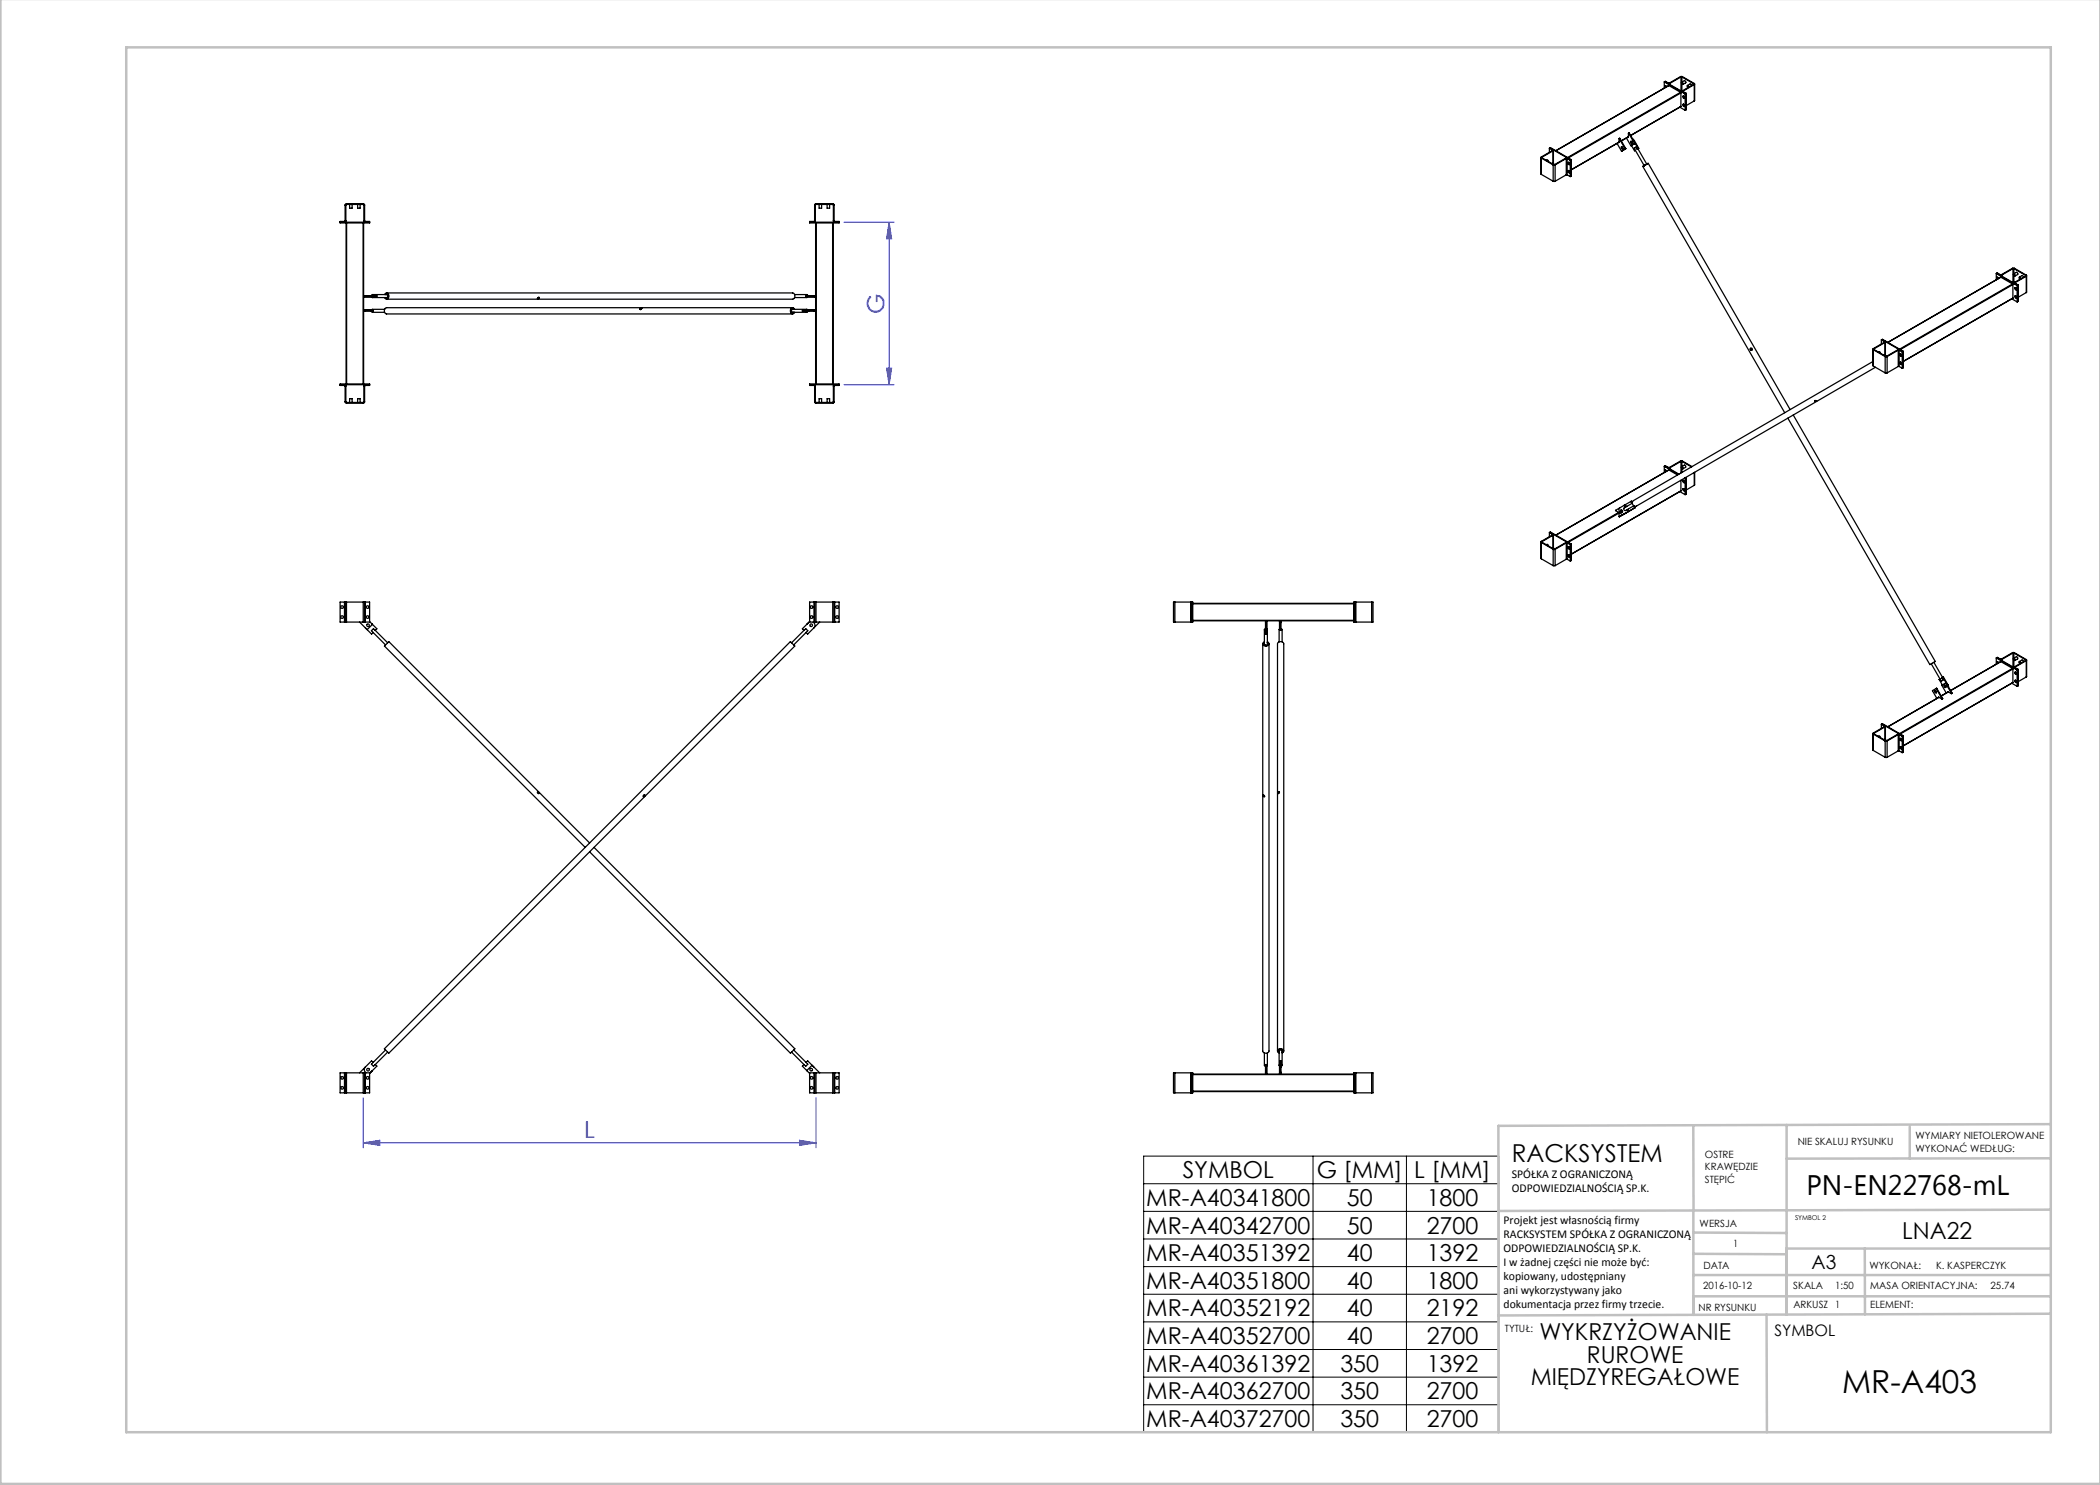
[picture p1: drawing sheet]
<svg xmlns="http://www.w3.org/2000/svg" width="420mm" height="297mm" viewBox="0 0 420 297" stroke-linecap="round" stroke-linejoin="round" font-family="sans-serif">
<path d="M168.8 44.4h10M177.8 44.4l.5 3.3h-1zM177.8 44.4v32.5M168.8 76.9h10M177.3 73.6h1l-.5 3.3zM72.6 219.6v10M163.2 219.6v10M72.6 228.6l3.3-.5v1zM72.6 228.6h90.6M159.9 228.1l3.3 .5-3.3 .5z" fill="none" stroke="#00f" stroke-width=".2"/>
<path d="M228.7 231.2h71v55.3h-71zM228.7 236.7h71M262.6 231.2v55.3M281.3 231.2v55.3M228.7 242.3h71M228.7 247.8h71M228.7 253.3h71M228.7 258.9h71M228.7 264.4h71M228.7 269.9h71M228.7 275.4h71M228.7 281h71" fill="none" stroke="#000" stroke-width=".2"/>
<g fill="none" stroke="#c0c0c0" stroke-width=".5">
<path d="M.1 -.1v296.9h419.9M25.2 9.5h385v276.9h-385zM338.7 225.2v16.9M357.3 225v37.9M382 225.4v6.3M410.1 224.8l-110.4 .4v61.2M410.1 231.7h-52.8M338.7 259.3h71.5M338.7 255h71.5M338.7 250.8l18.6 .1M338.7 246.5l18.6 .1M338.7 242.1v20.9"/>
<path d="M373 249.7v13.2M410.1 241.9l-110.4 .3M410.2 249.7h-52.9v13.2M353.3 262.9l.1 23.5M410.2 262.7l-110.5 .4"/>
</g>
<g fill="#00f">
<path d="M72.6 228.6l3.3-.5v1zM159.9 228.1l3.3 .5-3.3 .5z"/>
<path d="M177.3 73.6h1l-.5 3.3zM177.8 44.4l.5 3.3h-1z"/>
</g>
<g fill="none" stroke="#000" stroke-width=".25">
<path d="M332.9 16.4v1.2M332.9 16.4l4.1 2.4M333 16.3l4.1 2.4M333 16.3l.7 .3M333 16.3l-.1 .1M333.1 17.1l.1 .3M333.2 17.2l.1 .2M333.3 17.4a.2 .2 0 0 0-.1-.3 .2 .2 0 0 0-.3 .2 .2 .2 0 0 0 .2 .2M333.7 16.6l-.1 .1h.4M333.7 16.6h.2M333.7 17.1h.1M333.8 17.1l-22.6 13"/>
<path d="M333.8 17.1l2.3 1.4M333.9 16.6l.1 .1M334 16.7v.2M336.1 15.3h.4M336.1 15.3l-2.2 1.3M336.1 15.3l.1 .1M336.1 18.5l.1 .1M336.1 18.5l-22.6 13M336.2 18.6v2.7M336.2 18.6l-22.5 13M336.2 15.4h.2M336.2 15.4l-2.2 1.3"/>
<path d="M336.2 15.4v2.8M336.3 16.5a.21 .21 0 0 1 .3 .1 .21 .21 0 0 1-.2 .2zM336.3 16.4l.6-.3 .2 .2v.3l-.5 .3M336.4 15.4l2.3 1.4M336.4 15.4v1M336.4 16.8v1.5M336.4 18.3h.1M336.5 15.3l2.4 1.4M336.5 15.3l-.1 .1M336.5 18.1v.2h.1M336.5 18.1l.1 .1M336.6 19.2a.22 .22 0 0 1 .3 .2 .22 .22 0 0 1-.2 .3z"/>
<path d="M336.6 18.2v.1M336.6 18.3l.6 .4M336.7 19.2l.2 .4M336.8 19.2l.1 .3M337 18.8v3.3M337.1 18.7v3.3M337.1 18.7l-.1 .1M337.2 18.7h-.1M337.2 18.7v3.2l-.2 .2M337.5 17.1l.6-.3 .2 .3M337.8 17.4a.22 .22 0 0 0-.2-.3 .22 .22 0 0 0-.3 .2 .22 .22 0 0 0 .3 .2M338.7 16.8v.1"/>
<path d="M338.7 16.9l-2.2 1.2M338.7 16.9h.2M338.9 16.7v.2M338.9 16.9l-2.3 1.3M338.9 16.9v3.3M338.9 16.7l-.2 .1M338.9 16.8v3.4M308.2 31.5l.1 3.4M308.3 31.4v.2M308.3 31.4l.1 .1M308.3 34.9l2.3 1.3M308.3 31.6v3.3"/>
<path d="M308.3 31.6l2.3 1.4M308.4 31.5v.1M308.4 31.6h-.1M308.4 31.6l2.3 1.3M309.3 32.1l.2-.1 .2 .3M309.9 29.6l.6 .4M309.9 29.6v.9M310 29.6l4.2 2.4M310 29.6h-.1M310 29.6l.1-.1 4.2 2.4M310.4 32.7h.3l.1 .2M310.5 30h.2l-.1 .2"/>
<path d="M310.5 30v.1M310.5 30.1l.1 .1M310.5 30.1l-2.2 1.3M310.6 30.2l-2.2 1.3M310.6 30.2v2.4M310.6 33h.4M310.6 36.2h.4M310.6 33v3.2M310.7 30.1v2.6M310.7 32.9h.2M310.7 32.9l-.1 .1M310.9 32.9l.1 .1"/>
<path d="M311 33v3.2M313.1 31.6h.4l-.1 .1M313.1 31.6l-2.2 1.3M313.1 31.6l.2 .1M313.3 31.7h.1M313.3 35h.1M313.3 35l-2.3 1.2M313.3 31.7l-2.3 1.3M313.3 31.7v3.3M313.4 31.7l.6 .4M313.4 35l.6 .3M313.4 31.7v3.3"/>
<path d="M313.6 34.1a.22 .22 0 0 1 .3 .2 .22 .22 0 0 1-.1 .3zM313.6 32.5a.22 .22 0 0 1 .3 .1 .22 .22 0 0 1-.1 .3zM313.7 32.5l.2 .4M313.7 34.1l.2 .4M313.8 32.5l.1 .3M313.8 34.1l.1 .3M313.9 34.2h-.1M314 32.1v3.2M314.2 32l-.2 .1M314.2 32v3.3M314.2 35.3h-.2M314.3 31.9v3.3l-.1 .1"/>
<path d="M314.3 31.9l-.1 .1M323.4 28.7l.9 1.5M323.8 28.4l-9.5 5.6M323.9 27.7l-.1 .8M323.9 27.7l1.1 2.1M324 27.7h-.2M324 27.7h-.1M324 27.7l1.1 2M324.4 29.3l.2 .5M325 29.8l-.7 .4M325.1 29.7l-.8 .5M325.1 29.7l-.1 .1"/>
<path d="M325.3 27.6l.9 1.5 .7-.4M325.7 26.7h.1M325.7 27.3l-1.4 .9M325.7 26.7l-.1 .7M325.7 26.7l1.2 2M325.8 26.6h-.1M325.8 26.6l1.9 3.1M325.8 26.6l-.1 .1M326.1 27.1l10.1-5.8zM326.2 28.3l.3 .4M326.3 28.3l.2 .3M326.5 27.8l.4 .4"/>
<path d="M326.8 29.6l2 3.5M326.8 29.6l.4-.2zM326.9 28.2l.9 1.5-.4 .2-.2-.5M326.9 28.2h-.1M326.9 28.7l.1-.1-.7 .5 .6 1.1 .2-.1M327.6 29.8l1.8 3M328.6 33.3l28.3 49.2M328.7 33.2h.1M328.8 33.1l-.1 .1M329 33l-.4 .3 .2-.2M329 33l-.4 .2 .2-.1M329.4 32.8l.2-.1-.6 .3"/>
<path d="M329.4 32.8l-.4 .2M329.5 32.7l-.8 .5M329.5 32.7l-.1 .1M329.5 32.7h.1M329.6 32.7l28.4 49.2M336 21.4l1 .7M336.6 20.9a.22 .22 0 0 1 .3 .1 .22 .22 0 0 1-.2 .3zM336.7 20.8l.2 .5M336.8 20.9l.1 .2M338.9 20.2l-1.7 .9M68 44.4h5.9M68.9 44.3h-.9v.3h5.9v-.3h-.9"/>
<path d="M69 44.2l-.1 .1M69 41v3.2M69 41h.2M69 44.2h.2M69.2 44.2l-.2 .2-.1-.1M69.2 41v3.2M69.2 44.6v32.2M69.3 40.7l-.3 .3M69.3 40.9l-.1 .1M69.3 40.7v.2M69.3 40.9h3.3M69.3 40.7h3.3"/>
<path d="M69.3 44.6v32.2M69.9 40.9v.7h.5v-.7M71.5 40.9v.7h.5v-.7M72.6 44.6v32.2M72.6 40.9l.2 .1M72.6 40.7l.3 .3M72.6 40.7v.2M72.7 59.4h.1M72.7 59.3h.1M72.7 44.6v32.2M72.8 44.2l.1 .2 .1-.1M72.8 41h.1"/>
<path d="M72.8 44.2h.1M72.8 41v3.2M72.8 59.3v.1M72.8 59.4h1.7M72.9 44.2l.1 .1M72.9 41v3.2M73.1 59.1h1M73.1 59.1h-.2v.2M73.1 59.1v.2M74.1 59.1h1.3v.2h-2.6M74.1 59.1v.2M74.3 59.1a.2 .2 0 0 1 .2-.2 .2 .2 0 0 1 .2 .2"/>
<path d="M74.5 59.3v.1M74.5 59.4h.1M74.5 58.9h2.9l.2 .2-.2 .4M74.5 59.5h2.8M74.7 59.3l-.2 .2-.2-.1M76.9 58.9a.47 .47 0 0 1 .7-.2 .47 .47 0 0 1 .2 .7l-.4 .4h-.3l-.2-.3M77 58.9a.41 .41 0 0 1 .6-.1 .41 .41 0 0 1 .1 .6l-.1 .2M77 59.5l.3 .2 .3-.1M77.1 58.8h.1zM77.1 59.5h.1M77.1 59.5l.3 .1M77.1 59.5l.2 .2"/>
<path d="M77.2 58.8l.4 .1M77.3 59.7h.2M77.3 58.6h81.2a.66 .66 0 0 1 .5 .6 .66 .66 0 0 1-.5 .6h-81.2M77.4 58.7l-.2 .1M77.4 59.6l-.1 .1M77.5 58.7l.1 .2M77.6 58.9l.1 .4M77.6 58.9l.1 .1M77.6 59.6h-.2M77.7 59.3l-.1 .2M77.7 59.3l-.3 .3M77.7 59.1v.2"/>
<path d="M107.6 59.5h.2M107.8 59.5l-.3 .2M158.9 58.9h2.5l.1 .2v.2M161.4 59.3h.1M161.4 59.3v.1M161.4 59.4h.1M161.4 59.4h1.6M161.5 59.4l-2.6 .1M161.9 44.4h5.9M162.8 59.1h-1.6v.2h1.8M162.8 59.1h.2v.2M162.8 59.1v.2"/>
<path d="M162.8 44.3h-.9v.3h5.9v-.3h-.9M162.9 44.2l-.1 .1M162.9 41v3.2M162.9 41h.2M162.9 44.2h.2M163 59.3h.1M163 59.4h.1M163 59.3v.1M163.1 44.2l-.2 .2-.1-.1M163.1 41v3.2M163.1 44.6v32.2M163.2 40.9l-.1 .1"/>
<path d="M163.2 40.7l-.3 .3M163.2 40.7v.2M163.2 40.9h3.3M163.2 40.7h3.3M163.2 44.6v32.2M163.8 40.9v.7h.5v-.7M165.4 40.9v.7h.5v-.7M166.5 44.6v32.2M166.5 40.9l.2 .1M166.5 40.7l.3 .3M166.5 40.7v.2M166.6 44.6v32.2"/>
<path d="M166.7 44.2l.1 .2 .1-.1M166.7 41h.1M166.7 44.2h.1M166.7 41v3.2M166.8 44.2l.1 .1M166.8 41v3.2M399.3 54.7l4.1 2.4M399.3 54.7v1.2M399.4 54.6l.7 .3M399.4 54.6l4.1 2.5M399.4 54.6l-.1 .1M399.5 55.5l.1 .3"/>
<path d="M399.6 55.5l.1 .2M399.7 55.7a.2 .2 0 0 0-.1-.3 .2 .2 0 0 0-.3 .2 .2 .2 0 0 0 .2 .2M400.1 54.9l-.1 .1h.4M400.1 54.9h.2M400.2 55.4l-22.6 13.1M400.2 55.4l2.3 1.4M400.3 54.9l.1 .1M400.4 55v.2M402.4 59.8l1 .6M402.5 53.7h.4M402.5 53.7h.1M402.5 53.7l-2.2 1.2"/>
<path d="M402.5 56.8l.1 .1M402.5 56.8l-22.6 13M402.6 59.6l-21.9 12.7M402.6 56.9v2.7M402.6 56.9l-22.5 13M402.6 53.7h.2M402.6 53.7l-2.2 1.3M402.6 53.7v2.8M402.7 54.8a.21 .21 0 0 1 .3 .1 .21 .21 0 0 1-.2 .3zM402.7 54.8l.6-.3 .2 .1v.3l-.5 .3M402.8 53.7l2.3 1.4M402.8 53.7v1.1"/>
<path d="M402.8 55.1v1.5M402.8 56.6v.1M402.9 53.7l2.3 1.3M402.9 53.7h-.1M402.9 56.5v.1h.1M402.9 56.5h.1M403 57.6a.22 .22 0 0 1 .3 .1 .22 .22 0 0 1-.2 .3zM403 59.2a.22 .22 0 0 1 .3 .1 .22 .22 0 0 1-.2 .3zM403 56.5v.1M403 56.6l.6 .4M403.1 59.2l.2 .4M403.1 57.5l.2 .4"/>
<path d="M403.2 57.6l.1 .2M403.2 59.2l.1 .3M403.4 57.1v3.3M403.5 57.1v3.2M403.5 57.1h-.1M403.6 57v3.3l-.2 .1M403.6 57l-.1 .1M403.9 55.4l.6-.3 .2 .3M404.2 55.8v-.1a.22 .22 0 0 0-.2-.3 .22 .22 0 0 0-.3 .2 .22 .22 0 0 0 .3 .2v.1M405.1 55.1v.1M405.1 55.2l-2.2 1.3M405.1 55.2l.1 .1"/>
<path d="M405.2 55v.3M405.2 58.5l-1.6 .9M405.2 55.3v3.2M405.2 55.3l-2.2 1.2M405.2 55l-.1 .1M405.3 55.1l-.1 3.4M68 76.9h5.9M68.9 77.1l.1-.1 .2 .2M68.9 77.1l.1 .1M68.9 77.1h-.9v-.3h5.9v.3h-.9M69 77.2v3.2M69 77.2h.2"/>
<path d="M69.2 77.2v3.2M72.7 62.1h.1M72.7 61.9h.1M72.8 77.2v3.2M72.8 77.2h.1M72.8 62.1h1.8v.1h-1.5M72.8 61.9h1.7M72.8 61.9v.2M72.9 62.1v.1h.2M72.9 77.2v3.2M73 77.1l-.1-.1-.1 .2M73 77.1l-.1 .1"/>
<path d="M73.1 62.1v.1M74.3 62.1v.2l.2 .2h2.4M74.5 61.9h.1M74.5 61.9v.2M74.5 62.1h.1M76.9 61.9h-2.6M128.1 61.9h.1M128.4 61.7l-.3 .2M158.2 62.1v.1M158.2 62.1l.1 .4M158.2 62.4l.1 .1M158.2 61.9v.2"/>
<path d="M158.2 61.8a.45 .45 0 0 0 0 .6 .45 .45 0 0 0 .6 .1M158.2 61.8l.3-.2 .3 .3M158.3 62.5l.3 .1M158.3 62.5l.1 .1M158.4 61.7h.2M158.4 61.8l-.2 .3M158.4 61.8h.3M158.4 61.8h-.2M158.4 61.9l-.1 .3 .2 .3M158.5 62.5h2.9M158.5 61.5h-81.2a.66 .66 0 0 0-.4 .7 .66 .66 0 0 0 .4 .6h81.2M158.5 61.9h2.9"/>
<path d="M158.6 61.7l-.2 .1M158.6 61.7l.1 .1M158.6 62.6l.1-.1zM158.6 62.6l-.2 .1M158.7 61.8v.1M158.9 61.9a.46 .46 0 0 0-.6-.3 .46 .46 0 0 0-.2 .6l.3 .6 .3-.1 .2-.2M161.2 62.2v.1a.2 .2 0 0 0 .2 .2 .2 .2 0 0 0 .2-.3M161.4 61.9h.1M161.4 61.9v.2M161.4 61.9h1.6M161.5 61.9h-.2l-.1 .2M161.7 62.2h1.1"/>
<path d="M161.7 62.1v.1M161.9 76.9h5.9M162.8 62.1v.1M162.8 77.1l.1-.1 .2 .2M162.8 77.1l.1 .1M162.8 77.1h-.9v-.3h5.9v.3h-.9M162.9 77.2v3.2M162.9 77.2h.2M163 62.1v.1h-.2M163 62.1h.1M163 61.9h.1M163 62.1h-2.5v.1h1.2"/>
<path d="M163 61.9v.2M163.1 77.2v3.2M166.7 77.2h.1M166.7 77.2v3.2M166.8 77.2v3.2M166.9 77.1l-.1-.1-.1 .2M166.9 77.1l-.1 .1M350.2 69.6l-.1 .1a.21 .21 0 0 0 0 .2 .21 .21 0 0 0 .3 .1M374.6 72.3l-47.9 27.8a.64 .64 0 0 0-.1 .8 .64 .64 0 0 0 .7 .3l47.8-27.7M374.6 69.8l.1 3.4M374.7 69.7v.2M374.7 73.2l2.3 1.4"/>
<path d="M374.7 69.9v3.3M374.7 69.7l.1 .1M374.7 69.9l2.3 1.4M374.8 69.8v.1M374.8 69.9h-.1M374.8 69.9l2.3 1.4M375.7 70.4h.2l.2 .3M376.3 68l.6 .3M376.3 68v.8M376.4 67.9l4.2 2.4M376.4 67.9l-.1 .1M376.4 67.9h.1l4.2 2.4"/>
<path d="M376.8 71.1l.3-.1 .1 .3M376.9 68.3h.2l-.1 .2M376.9 68.3v.1M376.9 68.4l.1 .1M376.9 68.4l-2.2 1.3M377 68.5l-2.2 1.3M377 68.5v2.5M377 71.3h.4M377 74.6h.4M377 71.3v3.3M377.1 68.4v2.6M377.1 71.3h.2"/>
<path d="M377.1 71.3h-.1M377.3 71.3h.1M377.4 71.3v3.3M379.5 70h.4h-.1M379.5 70l-2.2 1.3M379.5 70h.2M379.7 70h.1M379.7 73.3h.1M379.7 70v3.3M379.7 70l-2.3 1.3M379.7 73.3l-2.3 1.3M379.8 70l.6 .4"/>
<path d="M379.8 70v3.3M379.8 73.3l.6 .4M380 72.5a.22 .22 0 0 1 .3 .1 .22 .22 0 0 1-.1 .3zM380 70.8a.22 .22 0 0 1 .3 .2 .22 .22 0 0 1-.1 .3zM380.1 70.8l.2 .4M380.1 72.4l.2 .4M380.2 70.8l.1 .3M380.2 72.5l.1 .2M380.2 72.5h.1M380.4 70.4v3.3M380.6 70.3v3.3M380.6 70.3l-.2 .1"/>
<path d="M380.6 73.6l-.2 .1M380.7 70.3h-.1M380.7 70.3v3.2l-.1 .1M69 80.4l.3 .2M69 80.4h.2M69.2 80.4l.1 .1M69.3 80.5v.1M69.3 80.6h3.3M69.3 80.5h3.3M69.9 80.5v-.8h.5v.8M71.5 80.5v-.8h.5v.8M72.6 80.5v.1"/>
<path d="M72.8 80.4l-.2 .1M72.8 80.4h.1M72.9 80.4l-.3 .2M162.9 80.4l.3 .2M162.9 80.4h.2M163.1 80.4l.1 .1M163.2 80.5v.1M163.2 80.6h3.3M163.2 80.5h3.3M163.8 80.5v-.8h.5v.8M165.4 80.5v-.8h.5v.8M166.5 80.5v.1"/>
<path d="M166.7 80.4l-.2 .1M166.7 80.4h.1M166.8 80.4l-.3 .2M332.9 93.3l.2-.2 .6 .4M332.9 93.3l2.8 1.6M332.9 93.3v1.2M333 93.2l2.8 1.6M333.1 94l.1 .3M333.2 94l.1 .3M333.3 94.2a.2 .2 0 0 0-.1-.2 .2 .2 0 0 0-.3 .1 .2 .2 0 0 0 .2 .3M333.7 93.5l-.1 .1h.4M333.7 93.5h.2"/>
<path d="M333.8 94l-22.6 13M333.8 94l1.7 1M333.9 93.5l.1 .1M334 93.6v.2M336 98.3l1 .6M336.1 92.2h.4M336.1 92.2l-2.2 1.3M336.1 92.2l.1 .1M336.2 98.2h.1M336.2 98.2l-21.9 12.6M336.2 96.1v2.1M336.2 92.3h.2"/>
<path d="M336.2 92.3l-2.2 1.3M336.2 92.3v2.3M336.3 93.4a.2 .2 0 0 1 .3 .1 .2 .2 0 0 1-.2 .2zM336.3 93.3l.6-.3 .2 .2v.2l-.5 .4M336.4 92.3l1.9 1.1M336.4 92.3v1M336.4 93.7v.8M336.5 92.2l-.1 .1M336.5 92.2l1.9 1.1M336.6 97.8a.22 .22 0 0 1 .3 .1 .22 .22 0 0 1-.2 .3zM336.6 96.1a.22 .22 0 0 1 .3 .1 .22 .22 0 0 1-.2 .3zM336.7 96.1l.2 .4"/>
<path d="M336.7 97.7l.2 .4M336.8 96.1l.1 .3M336.8 97.8l.1 .2M336.9 95.6l.1 .1M337 95.7v3.2M337 95.6l.1 3.3M337.1 98.9h-.1M337.1 95.5h.1M337.2 95.5l-.2 .2M337.2 95.5v3.3l-.1 .1M338.9 94.5v2.6M338.9 97.1l-1.7 .9"/>
<path d="M358.7 83l28.3 49.3-1 .6-28.4-49.3M362.9 80.1l.4 .1-.2 .1zM363 80.1l.3 .1M363 80.1h.1M308.2 108.4l.1 3.4M308.3 108.3v.2M308.3 108.5v3.3M308.3 108.5l2.3 1.4M308.3 111.8l2.3 1.3M308.3 108.3h.1M308.4 108.3v.1M308.4 108.4l-.1 .1"/>
<path d="M308.4 108.4l2.3 1.4M309.3 109l.2-.1 .2 .3M309.9 106.5v.8M309.9 106.5l.6 .4M310 106.5l4.2 2.4M310 106.5h-.1M310 106.5l.1-.1 4.2 2.4M310.4 109.6l.2-.1 .2 .3M310.5 106.9h.2l-.1 .1M310.5 106.9v.1M310.5 107l-2.2 1.3M310.5 107h.1"/>
<path d="M310.6 107l-2.2 1.3M310.6 107v2.5M310.6 109.9h.4M310.6 113.1h.4M310.6 109.9v3.2M310.7 106.9v2.7M310.7 109.8h.2M310.7 109.8l-.1 .1M310.9 109.8l.1 .1M311 109.9v3.2M313.1 108.5h.4l-.1 .1M313.1 108.5l-2.2 1.3"/>
<path d="M313.1 108.5l.2 .1M313.3 108.6h.1M313.3 111.8h.1M313.3 108.6v3.2M313.3 108.6l-2.3 1.3M313.3 111.8l-2.3 1.3M313.4 108.6v3.2M313.4 111.8l.6 .4M313.4 108.6l.6 .3M313.6 109.4a.22 .22 0 0 1 .3 .1 .22 .22 0 0 1-.1 .3zM313.6 111a.22 .22 0 0 1 .3 .1 .22 .22 0 0 1-.1 .3zM313.7 109.4l.2 .4"/>
<path d="M313.7 111l.2 .4M313.8 109.4l.1 .3M313.8 111l.1 .3M313.8 111.1h.1M314 108.9v3.3M314.2 108.9v3.2M314.2 108.9h-.2M314.2 112.1l-.2 .1M314.3 108.8v3.3h-.1M314.3 108.8l-.1 .1M323.7 102.5l-10.2 5.9M323.8 102.6l-10.1 5.9"/>
<path d="M323.9 101.6l-.8 .5 .7 .4v.8l1.2-.6M324 101.6a.87 .87 0 0 0 .7 1.3M324.2 102a.22 .22 0 0 1 .3 .1 .22 .22 0 0 1-.2 .3zM324.3 102l.2 .4zM324.4 102l.1 .3M324.4 102.1h.1M324.5 102.2h-.1M324.8 101.1l.3 .4M325 102.7h.1M325.1 101.5l-.3 .2v.3l.2 .1 .3-.1M325.1 102.6h.1M325.2 101.4l-.3-.4-.9 .6"/>
<path d="M325.3 102l.3 .4 .1-.1M325.5 101.9l.2 .4M325.7 102.3l-1.7 1M326.2 100.3l-1.2 .7 .4 .3M326.2 100.3h.1M326.2 100.3l.2 .4M326.3 100.3h-.1M326.3 100.3l.2 .2M326.5 100.6l-1.4 .9M326.7 101.2l.2 .3M326.8 101.2l-1.5 .8M326.8 101.2l.2 .3"/>
<path d="M326.9 101.5v.1M327 101.5l-1.3 .8v-.5M327 101.5h.1M327 101.5l-1.2 .7M327 101.5h-.1M68.9 120.4h.1M68.9 124.4h.1M68.9 120.4h-.9v4h.9M68.9 120.4v4M69 124.4h.3M69 120.4h.3M69 120.4v4"/>
<path d="M69.3 120.4v4M69.3 124.4h3.3M69.3 120.4h3.3M71.9 124.4l1.5 1.5 1.1-1.1M72.6 124.4h.3M72.6 120.4h.3M72.6 120.4v4M72.9 124.4h.1M72.9 120.4h.1M72.9 120.4v4M73 120.4h.9v4h-.9M73 120.4v4"/>
<path d="M73.1 125.6l1.2 1.2 .3-.3M73.9 124.3l.6 .5M74.5 124.8l.9 1-.4 .3M77.5 128.6l-2.8-2.9-.2 .2-.2 .2 2.8 2.9M158.1 128.3l.9 .9-81.2 81.4-.9-.8zM158.3 128.6l2.9-2.8 .4 .3-2.9 2.9M161.4 124.8h.1M161.9 124.4l-.2 .1M161.9 124.3l-1.4 1.5 .3 .3M162.6 124.4l.4 .5-.2 .7M162.8 124.4h.1M162.8 120.4h.1"/>
<path d="M162.8 120.4h-.9v4h.9M162.8 120.4v4M162.9 124.4h.3M162.9 120.4h.3M162.9 120.4v4M163.2 124.4h3.3M163.2 120.4h3.3M163.2 120.4v4M163.9 124.4l-2.4 2.4-.3-.3M166.5 124.4h.3M166.5 120.4h.3M166.5 120.4v4"/>
<path d="M166.8 124.4h.1M166.8 120.4h.1M166.8 120.4v4M166.9 120.4h.9v4h-.9M166.9 120.4v4M235 120.4h-.3v4h.3M235 124.4h3.1M235 120.4h3.1M235 120.4v4M238.1 120.4h.1M238.1 124.4h.1M238.1 120.4v4"/>
<path d="M238.2 120.4h.4v4h-.4M238.2 120.4v4M238.4 120.4v4M238.6 124.1h32.1M238.6 124.2h32.1M238.6 120.7h32.1M238.6 120.8h32.1M252.5 128.8v81.4a.66 .66 0 0 0 .7 .4 .66 .66 0 0 0 .6-.4v-81.4M252.7 128.9l.4 .2M252.7 128.9l.1 .1M252.8 128.5l-.1 .4M252.8 128.5h.1"/>
<path d="M252.8 128.5l-.1 .2v.2M252.8 129.1h.3M252.9 128.8v.1M252.9 128.5a.41 .41 0 0 0-.1 .6 .41 .41 0 0 0 .6 0l.3-.3-.2-.3M252.9 128.4a.47 .47 0 0 0-.3 .6 .47 .47 0 0 0 .7 .2l.5-.4-.1-.2-.2-.2M252.9 125.9v2.9M253.1 129.1h.2M253.1 124.5v1.1M253.1 125.7h-.1a.2 .2 0 0 0-.1 .3 .2 .2 0 0 0 .2 .1M253.1 125.6h.1M253.1 124.5h.1M253.2 124.3h-.1v.2"/>
<path d="M253.2 124.2v.1M253.2 125.9h.2M253.2 124.3v2.5h-.1v-1.2M253.2 124.3h.2M253.4 125.8l.1 .2-.3 .1M253.4 124.2v.1M253.4 125.9h.1M253.4 124.3v1.6M253.5 128.5l.1 .2M253.5 125.9v2.9M253.5 128.5h.1M253.5 129l-.4 .1"/>
<path d="M253.5 129l-.2 .1M253.6 128.7l-.1 .3M253.6 128.7l.1 .2M253.7 128.9l-.2 .1M253.7 128.9h.1M255.9 125.8l-.1 2.6M255.9 124.2v.1M255.9 125.9h.1M255.9 124.3h.1M255.9 124.3v1.6M256 124.3v1.8h.2v-1.6M256 125.8l.3-.1 .1 .2v2.5"/>
<path d="M256 124.3h.2v.2M256 124.2v.1M256 125.9h.1M256 124.5h.2M270.9 120.4v4M271.1 124.4h.1M271.1 120.4h.1M271.1 120.4h-.4v4h.4M271.1 120.4v4M271.2 124.4h3.1M271.2 120.4h3.1M271.2 120.4v4"/>
<path d="M274.3 120.4h.3v4h-.3M274.3 120.4v4M386.2 132.8l2.1 3.4 .3-.2-.2-.4M386.8 132.5l1.7 3M387 138.1l.3 .4M387.2 137.7l-.7 .4 .9 1.6M387.2 137.7h.1M387.3 137.7l1.1 2.1M387.4 137.7h-.2M387.4 137.7l1.1 2M387.4 137.7h-.1M387.7 139.5l.7 .3"/>
<path d="M387.8 139.5l-10.2 5.9M387.8 135.9l.7 1.1M387.9 135.8l-.1 .1M388 135.8l-.2 .1M388.4 135.6l.3-.2 .9 1.5M388.4 139.8h.1M388.5 135.5l-.1 .1M388.5 139.7l-.1 .1M388.6 135.5l1.8 3.1M388.9 137l.3 .4M389 137.1l.2 .2M389.1 136.6v.1"/>
<path d="M389.1 136.7l.1-.1-.8 .5 .8 1.5M389.1 136.7l1.2 2M389.6 136.9l.1 .5M389.6 136.9l-.1 .1M389.6 138.4l.7 .3M389.6 138.4l-1.4 .8 1.5-.8M390.4 138.6l-.1 .1M399.3 131.6l.2-.1 .6 .3M399.3 131.6v1.2M399.3 131.6l4.1 2.4M399.4 131.5l4.1 2.4v3.3M399.5 132.3l.1 .3"/>
<path d="M399.6 132.4l.1 .2M399.7 132.6a.2 .2 0 0 0-.1-.3 .2 .2 0 0 0-.3 .2 .2 .2 0 0 0 .2 .2M400.1 131.8l-.1 .1h.4M400.1 131.8h.2M400.2 132.3l-10.1 5.8M400.2 132.3l2.3 1.4M400.3 131.8l.1 .1M400.4 131.9v.2M402.4 136.7l1 .6M402.5 130.5h.4M402.5 130.5l.1 .1M402.5 130.5l-2.2 1.3"/>
<path d="M402.5 133.7l.1 .1M402.5 133.7l-22.6 13M402.6 136.5l-21.9 12.7M402.6 133.8v2.7M402.6 133.8l-22.5 13M402.6 136.5l-21.9 12.6M402.6 130.6h.2M402.6 130.6l-2.2 1.3M402.6 130.6v2.8M402.7 131.7a.2 .2 0 0 1 .3 .1 .2 .2 0 0 1-.2 .3zM402.8 130.6l-.1 1.1 .6-.4 .3 .3-.6 .5M402.8 130.6l2.3 1.4"/>
<path d="M402.8 132v1.5M402.8 133.5h.1M402.9 130.5l-.1 .1M402.9 130.5l2.3 1.4M402.9 133.4v.1h.1M402.9 133.4h.1M403 136.1a.22 .22 0 0 1 .3 .1 .22 .22 0 0 1-.2 .3zM403 134.5a.22 .22 0 0 1 .3 .1 .22 .22 0 0 1-.2 .3zM403 133.4v.1M403 133.5l.6 .4M403.1 134.4l.2 .4M403.1 136l.2 .5"/>
<path d="M403.2 134.5l.1 .2M403.2 136.1l.1 .3M403.4 134v3.3M403.5 137.2l-.1 .1M403.6 133.9l-.2 .1M403.6 133.9v3.2l-.1 .1M403.9 132.3l.5-.3 .3 .3M404.2 132.6a.22 .22 0 0 0-.2-.3 .22 .22 0 0 0-.3 .2 .22 .22 0 0 0 .3 .2M405.1 132v.1M405.1 132.1h.1M405.1 132.1l-2.2 1.3M405.2 131.9v.2"/>
<path d="M405.2 132.1l-2.2 1.3M405.2 132.1v3.3M405.2 135.4l-1.6 .9M405.2 131.9l-.1 .1M405.3 132l-.1 3.4M107.5 158.4l.3 .3M128.8 159l-.1 .1M128.9 159l-.2 .3M252.7 159l.2 .3M252.9 159.1v.2M255.7 158.4l.2 .1-.3 .2zM255.8 158.4v.2"/>
<path d="M255.9 158.4l-.3 .3M374.6 146.7l.1 3.4M374.7 146.6v.2M374.7 146.8l2.3 1.4M374.7 150.1l2.3 1.4M374.7 146.8v3.3M374.7 146.6l.1 .1M374.8 146.7v.1M374.8 146.8h-.1M374.8 146.8l2.3 1.3M375.7 147.3l.2-.1 .2 .3M376.3 144.9l.6 .3"/>
<path d="M376.3 144.9v.8M376.4 144.8l4.2 2.4M376.4 144.8l-.1 .1M376.4 144.8l.1-.1 4.2 2.4M376.8 147.9h.2l.2 .3M376.9 145.2h.2l-.1 .2M376.9 145.2v.1M376.9 145.3l-2.2 1.3M376.9 145.3l.1 .1M377 145.4l-2.2 1.3M377 145.4v2.5M377 148.2h.4"/>
<path d="M377 151.5h.4M377 148.2v3.3M377.1 145.3v2.6M377.1 148.1h.2M377.1 148.1l-.1 .1M377.3 148.1l.1 .1M377.4 148.2v3.3M379.5 146.8h.4l-.1 .1M379.5 146.8l-2.2 1.3M379.5 146.8l.2 .1M379.7 146.9h.1M379.7 150.2h.1"/>
<path d="M379.7 146.9l-2.3 1.3M379.7 150.2l-2.3 1.3M379.7 146.9v3.3M379.8 150.2l.6 .3M379.8 146.9v3.3M379.8 146.9l.6 .4M380 147.7a.22 .22 0 0 1 .3 .1 .22 .22 0 0 1-.1 .3zM380 149.4a.22 .22 0 0 1 .3 .1 .22 .22 0 0 1-.1 .3zM380.1 147.7l.2 .4M380.1 149.3l.2 .4M380.2 147.7l.1 .3M380.2 149.4l.1 .2"/>
<path d="M380.3 149.4h-.1M380.4 147.3v3.2M380.6 147.2l-.2 .1M380.6 147.2v3.3M380.6 150.5h-.2M380.7 147.1l-.1 .1M380.7 147.1v3.3l-.1 .1M117.9 168.6l-40.1-40.3-.9 .9 40.1 40.3M118.8 169.5l40.2 40.3-.9 .8-40.2-40.2M68.9 218.6h.1M68.9 214.6h.1M68.9 214.6v4"/>
<path d="M68.9 214.6h-.9v4h.9M69 214.6h.3M69 218.6h.3M69 214.6v4M69.3 214.6v4M69.3 214.6h3.3M69.3 218.6h3.3M72.6 218.6h.3M72.6 214.6h.3M72.6 214.6v4M72.9 214.6h.1M72.9 218.6h.1"/>
<path d="M72.9 214.6v4M73 214.6v4M73 214.6h.9v4h-.9M73.1 213.4l-.2 .7 .3 .5M74.1 214.5l-.2 .1M74.5 214.1h.1M74.6 212.5l-.3-.3-2.4 2.4M75 212.9l.4 .3-1.5 1.5M77.1 210l-2.8 2.8 .1 .1 .3 .4 2.8-2.9M158.7 210l2.9 2.8-.4 .4-2.9-2.8M160.8 212.9l-.3 .3 .9 .9M161.2 212.5l.3-.3 1.3 1.2"/>
<path d="M161.4 214.1l1-1 1.5 1.5M161.4 214.1l.5 .6M162.8 218.6h.1M162.8 214.6h.1M162.8 214.6h-.9v4h.9M162.8 214.6v4M162.9 218.6h.3M162.9 214.6h.3M162.9 214.6v4M163.2 214.6h3.3M163.2 218.6h3.3M163.2 214.6v4"/>
<path d="M166.5 214.6h.3M166.5 218.6h.3M166.5 214.6v4M166.8 218.6h.1M166.8 214.6h.1M166.8 214.6v4M166.9 214.6h.9v4h-.9M166.9 214.6v4M235 214.6h-.3v4h.3M235 214.6h3.1M235 218.6h3.1M235 214.6v4"/>
<path d="M238.1 214.6h.1M238.1 218.6h.1M238.1 214.6v4M238.2 214.6h.4v4h-.4M238.2 214.6v4M238.4 214.6v4M238.6 218.3h32.1M238.6 218.2h32.1M238.6 214.9h32.1M238.6 214.8h32.1M252.9 210.6v2.5l.1 .1h.2M253.1 214.5v-1.6h.1v1.8"/>
<path d="M253.1 214.5v.2h.1M253.1 214.5h.1M253.2 214.7v.1M253.2 213.1h.2zM253.2 214.7h.2M253.4 214.7v.1M253.4 213.1v1.6M253.5 210.6l-.1 2.6M255.5 210.2v-81.4a.66 .66 0 0 1 .6-.5 .66 .66 0 0 1 .7 .5v81.4M255.7 210v.4M255.7 210.2l.1 .2h-.1M255.7 210.2v.2"/>
<path d="M255.8 213.1v-2.9l.3-.2 .3 .2v2.9M255.8 210.5a.41 .41 0 0 1-.1-.6 .41 .41 0 0 1 .6 0l.3 .3-.2 .3M255.8 210.6a.46 .46 0 0 1-.3-.6 .46 .46 0 0 1 .7-.2l.5 .3v.3l-.3 .2M255.9 214.7v.1M255.9 214.7h.1M255.9 213.1h.1M255.9 213.1v1.6M255.9 209.9l-.2 .3M255.9 209.9h.5M255.9 209.9l-.2 .1v.2M256 212.8l-.2 .2 .1 .2M256 214.7v.1"/>
<path d="M256 213.1h-.1M256 214.5h.2M256 213.4h.2M256.1 209.8l-.2 .1M256.2 209.8l.2 .1M256.2 213.4v1.1M256.2 214.5v.2h-.2M256.2 212.8l.1 .1a.2 .2 0 0 1 .1 .2 .2 .2 0 0 1-.2 .2M256.2 213.4v-1.2h-.2v2.5M256.4 209.9l.2 .1M256.4 209.9l.2 .3M256.6 210.2l-.2 .2z"/>
<path d="M256.6 210v.2M270.9 214.6v4M271.1 214.6h.1M271.1 218.6h.1M271.1 214.6h-.4v4h.4M271.1 214.6v4M271.2 214.6h3.1M271.2 218.6h3.1M271.2 214.6v4M274.3 214.6h.3v4h-.3M274.3 214.6v4"/>
<circle cx="324.4" cy="29.5" r=".22"/>
<circle cx="326.3" cy="28.5" r=".22"/>
<circle cx="107.6" cy="59.6" r=".18"/>
<circle cx="128.2" cy="61.7" r=".18"/>
<circle cx="350.3" cy="69.8" r=".21"/>
<circle cx="68.4" cy="121.4" r=".26"/>
<circle cx="68.4" cy="123.4" r=".26"/>
<circle cx="73.5" cy="123.4" r=".26"/>
<circle cx="73.5" cy="121.4" r=".26"/>
<circle cx="73.6" cy="125" r=".26"/>
<circle cx="162.2" cy="125" r=".26"/>
<circle cx="162.3" cy="123.4" r=".26"/>
<circle cx="162.3" cy="121.4" r=".26"/>
<circle cx="167.4" cy="123.4" r=".26"/>
<circle cx="167.4" cy="121.4" r=".26"/>
<circle cx="387.1" cy="138.4" r=".22"/>
<circle cx="389" cy="137.3" r=".22"/>
<circle cx="107.7" cy="158.6" r=".19"/>
<circle cx="128.9" cy="159.2" r=".19"/>
<circle cx="252.8" cy="159.2" r=".17"/>
<circle cx="68.4" cy="217.6" r=".26"/>
<circle cx="68.4" cy="215.6" r=".26"/>
<circle cx="73.5" cy="217.6" r=".26"/>
<circle cx="73.5" cy="215.6" r=".26"/>
<circle cx="73.6" cy="213.9" r=".26"/>
<circle cx="162.2" cy="213.9" r=".26"/>
<circle cx="162.3" cy="217.6" r=".26"/>
<circle cx="162.3" cy="215.6" r=".26"/>
<circle cx="167.4" cy="217.6" r=".26"/>
<circle cx="167.4" cy="215.6" r=".26"/>
</g>
<text font-size="6.3" x="368.4" y="278.5">MR-A403</text>
<text font-size="5.6" x="361.3" y="239.1">PN-EN22768-mL</text>
<text font-size="4.9" x="302.4" y="232.4">RACKSYSTEM</text>
<g font-size="4.7" fill="#00f">
<text x="176.8" y="62.7" transform="rotate(-90 176.8 62.7)">G</text>
<text x="116.8" y="227.6">L</text>
</g>
<g font-size="4.7">
<text x="236.5" y="235.7">SYMBOL</text>
<text x="263.3" y="235.7">G [MM]</text>
<text x="282.9" y="235.7">L [MM]</text>
<text x="229.3" y="241.2">MR-A40341800</text>
<text x="269.4" y="241.2">50</text>
<text x="285.3" y="241.2">1800</text>
<text x="229.3" y="246.7">MR-A40342700</text>
<text x="269.4" y="246.7">50</text>
<text x="285.3" y="246.7">2700</text>
<text x="380.5" y="247.8">LNA22</text>
<text x="229.3" y="252.2">MR-A40351392</text>
<text x="229.3" y="257.8">MR-A40351800</text>
<text x="269.4" y="252.2">40</text>
<text x="269.4" y="257.8">40</text>
<text x="285.3" y="252.2">1392</text>
<text x="285.3" y="257.8">1800</text>
<text x="229.3" y="263.3">MR-A40352192</text>
<text x="269.4" y="263.3">40</text>
<text x="285.3" y="263.3">2192</text>
<text x="229.3" y="268.8">MR-A40352700</text>
<text x="269.4" y="268.8">40</text>
<text x="285.3" y="268.8">2700</text>
<text x="307.9" y="268.1">WYKRZYŻOWANIE</text>
<text x="229.3" y="274.3">MR-A40361392</text>
<text x="268.1" y="274.3">350</text>
<text x="285.3" y="274.3">1392</text>
<text x="317.4" y="272.6">RUROWE</text>
<text x="229.3" y="279.9">MR-A40362700</text>
<text x="268.1" y="279.9">350</text>
<text x="285.3" y="279.9">2700</text>
<text x="306.1" y="277.1">MIĘDZYREGAŁOWE</text>
<text x="229.3" y="285.4">MR-A40372700</text>
<text x="268.1" y="285.4">350</text>
<text x="285.3" y="285.4">2700</text>
</g>
<text font-size="3.9" x="362.3" y="253.8">A3</text>
<text font-size="3.2" x="354.9" y="267.2">SYMBOL</text>
<g font-size="2.4">
<text x="302.4" y="235.6">SPÓŁKA Z OGRANICZONĄ</text>
<text x="302.4" y="238.4">ODPOWIEDZIALNOŚCIĄ SP.K.</text>
<text x="300.7" y="244.7">Projekt jest własnością firmy</text>
<text x="300.7" y="247.5">RACKSYSTEM SPÓŁKA Z OGRANICZONĄ</text>
<text x="300.7" y="250.3">ODPOWIEDZIALNOŚCIĄ SP.K.</text>
<text x="300.7" y="253.1">I w żadnej części nie może być:</text>
<text x="300.7" y="256">kopiowany, udostępniany</text>
<text x="300.7" y="258.8">ani wykorzystywany jako</text>
<text x="300.7" y="261.6">dokumentacja przez firmy trzecie.</text>
</g>
<g font-size="2">
<text x="383.1" y="227.9">WYMIARY NIETOLEROWANE</text>
<text x="341" y="231.6">OSTRE</text>
<text x="359.5" y="228.9">NIE SKALUJ RYSUNKU</text>
<text x="383.1" y="230.4">WYKONAĆ WEDŁUG:</text>
<text x="341" y="234.1">KRAWĘDZIE</text>
<text x="341" y="236.6">STĘPIĆ</text>
<text x="339.9" y="245.4">WERSJA</text>
<text x="346.6" y="249.5">1</text>
<text x="340.6" y="257.7">2016-10-12</text>
<text x="340.7" y="253.8">DATA</text>
<text x="358.7" y="257.7">SKALA</text>
<text x="367" y="257.7">1:50</text>
<text x="373.9" y="253.8">WYKONAŁ:</text>
<text x="374.1" y="257.7">MASA ORIENTACYJNA:</text>
<text x="387.2" y="253.8">K. KASPERCZYK</text>
<text x="398.1" y="257.7">25.74</text>
<text x="339.7" y="262.3">NR RYSUNKU</text>
<text x="358.7" y="261.7">ARKUSZ 1</text>
<text x="374.1" y="261.7">ELEMENT:</text>
<text x="301" y="266.4">TYTUŁ:</text>
</g>
<text font-size="1.3" x="359" y="244">SYMBOL 2</text>
</svg>
